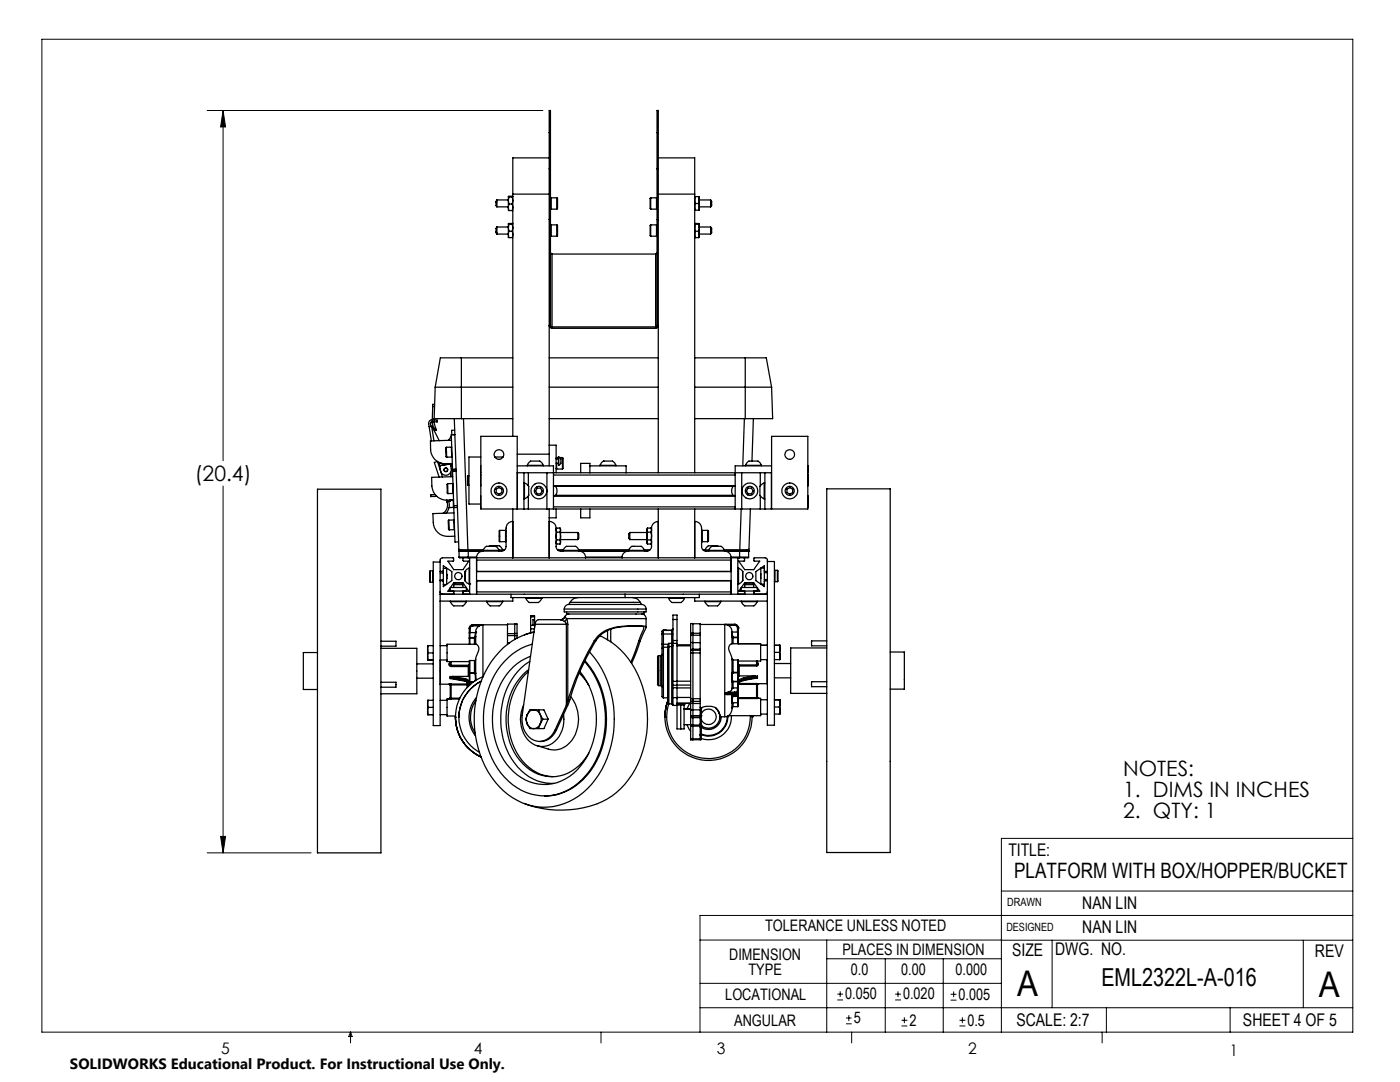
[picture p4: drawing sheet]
<svg xmlns="http://www.w3.org/2000/svg" width="279mm" height="216mm" viewBox="0 0 279 216" stroke-linecap="round" stroke-linejoin="round" font-family="sans-serif">
<g fill="none" stroke="#000" stroke-width=".2">
<path d="M8.4 7.8h261.6v198.2h-261.6zM41.3 22h67M44.5 22l.5 3.3h-1zM44.5 22v69.9M44.5 97v73.2M41.3 170.2h20.8M44 166.9h1l-.5 3.3zM199.8 177.8h70.2M270 167.3h-70.2v38.7M139.7 187.6h60.2M139.7 196.2h60.1M165 187.6v18.4"/>
<path d="M165 191.3h34.8M167.1 199.5h1.1M167.1 198.4h1.1M167.7 197.8v1.1M176.7 191.3v14.7M178.6 199.5h1.2M178.6 198.4h1.2M179.2 197.8v1.1M188.2 191.3v14.7M189.7 199.6h1.2M189.7 198.4h1.2M190.3 197.8v1.2"/>
<path d="M199.8 187.6h70.2M210 187.6v13.5M260.1 187.6v13.5M270 182.7h-130.3v23.3M70 206v2.1M70 206l.3 .8h-.7zM119.9 206v2.1M139.7 201.1h130.3M168.8 204.3h1.2M168.8 203.1h1.2M169.4 202.6v1.1M170 206v2.1"/>
<path d="M179.9 204.7h1.2M179.9 203.6h1.2M180.5 203v1.2M191.5 204.7h1.2M191.5 203.6h1.2M192.1 203v1.2M220 206v2.1M220.8 201.1v4.9M245.5 201.1v4.9"/>
</g>
<path d="M44 166.9h1l-.5 3.3zM44.5 22l.5 3.3h-1z" fill="#000"/>
<g fill="none" stroke="#000" stroke-width=".25">
<path d="M99.2 39.9l-.2 .3v.8l.2 .3M99.2 39.9v1.4M99.2 39.9h2.3M101.5 39.2v.8M101.5 39.2h.7h.1l-.1 .1M101.5 39.2l.1 .1M101.6 39.3l-.1 .7M101.6 39.3h.6M102.2 39.3l.1 .7-.1 .7M102.3 38.7h7.3M109.6 31.5h-7.3v55.6M109.6 33.7h.3"/>
<path d="M109.6 26.5h.3M110 39.5v2.2M110 39.5l-.1 .1M110 39.5h1.1M111.1 39.5l.2 .1v2l-.2 .1M111.1 39.5v2.2M129.8 39.6h.1M129.8 39.6l.1 2.1M129.9 39.5v2.2M129.9 39.5h1.1M129.9 39.5l-.1 .1M131 39.5h.1"/>
<path d="M131 39.5v2.2M131 39.5l.1 .1M131.1 33.7h.3M131.1 26.5h.3M131.4 31.5h7.2v62.8M131.4 38.7h7.2M138.6 39.2h.1M138.7 39.2l-.1 .7 .1 .7M138.7 39.2h.7M139.4 39.2h.2v.7M139.4 39.2l.2 .7M139.6 39.9l-.2 .7"/>
<path d="M139.6 39.9v1.4M139.6 39.9h2.2M141.8 39.9v1.4M141.8 39.9l.2 .3v.8l-.2 .3M99.2 45.3l-.2 .3v.8l.2 .3M99.2 45.3v1.4M99.2 45.3h2.3M99.2 46.7h2.3M99.2 41.3h2.3M101.5 45.4l.1 .7M101.5 45.4v1.4M101.5 46.8l.1 .6"/>
<path d="M101.5 44.7l.7-.1 .1 .1h-.1M101.5 44.7h.1M101.5 44.7v.7M101.5 40v1.4M101.5 41.4l.1 .6M101.5 40l.1 .7M101.6 46.1l-.1 .7M101.6 40.7l-.1 .7M101.6 46.1h.6M101.6 44.7l-.1 .7M101.6 44.7h.6M101.6 47.4h.6"/>
<path d="M101.6 40.7h.6M101.6 42h.6M102.2 44.7l.1 .7-.1 .7M102.2 46.1l.1 .5-.1 .8M102.2 40.7l.1 .7-.1 .6M102.3 41.9l-.1 .1M102.3 47.3l-.1 .1M109.6 43.8h.3M109.9 50.4l.3 .3M109.9 41.6l.1 .1M109.9 47l.1 .1M110 44.9v2.2"/>
<path d="M110 44.9h1.1M110 47.1h1.1M110 41.7h1.1M110 44.9l-.1 .1M110.2 50.7v14.8M110.2 50.7h20.6M111.1 44.9v2.2M111.1 44.9l.2 .1v2l-.2 .1M129.9 44.9v2.2M129.9 44.9l-.1 .1v2l.1 .1M129.9 44.9h1.1M129.9 47.1h1.1"/>
<path d="M129.9 41.7h1.1M130.8 50.7v14.8M131 44.9v2.2M131 44.9l.1 .1M131.1 50.4l-.3 .3M131.1 47l-.1 .1M131.1 41.6l-.1 .1M131.1 43.8h.3M138.6 47.3l.1 .1M138.7 40.6l-.1 .5 .1 .8M138.7 46.1l-.1 .6 .1 .7M138.7 44.7l-.1 .7 .1 .7"/>
<path d="M138.7 40.6h.7M138.7 46.1h.7M138.7 44.7h.7M138.7 47.4h.7M139.4 40.6l.2 .7M139.4 46.1l.2 .7M139.4 44.7l.2 .7M139.6 41.3l-.2 .6M139.6 41.3v.6h-1M139.6 45.4l-.2 .7M139.6 45.4v1.4M139.6 46.8v.6h-.2"/>
<path d="M139.6 44.7v.7M139.6 44.7l-1-.1 .1 .1M139.6 45.3h2.2M139.6 46.7h2.2M139.6 41.3h2.2M139.6 46.8l-.2 .6M139.6 44.7h-.2M141.8 45.3v1.4M141.8 45.3l.2 .3v.8l-.2 .3M86.9 77.3h15.4M86.9 77.3l-.3 6.2M92.1 71.4h-4.2l-1 5.9"/>
<path d="M92.1 71.4v12.1M92.1 71.4h10.2M109.6 77.3h21.8M109.6 71.4h21.8M109.9 64.9h-.3v.3l.6 .3M109.9 64.9l.1 .3h21l.1-.3M109.9 64.9v-42.9h-.3v71M110.2 65.5h20.6M131.1 64.9h.3a.54 .54 0 0 1-.6 .6M131.1 64.9v-42.9h.3v72.3M138.6 77.3h15.4M138.6 71.4h10.1"/>
<path d="M148.7 71.4h4.2l1.1 5.9M148.7 71.4v12.1M154 77.3l.2 6.2h-5.5M63.4 97.6h12.6v72.6h-12.6zM85.7 85.2l.4 2.8M86.1 85.1l-.4 .1M86.1 85.1l1.6 2.8M86.1 85.1l.5 2.9M86.3 84.1l-.4 .2 .1 .8M86.3 83.7a.69 .69 0 0 0-.8 .9l.2 .6M86.4 81.1l-.1 3.3 .3 1.1M86.4 81.1h.3"/>
<path d="M86.6 83.8l.7 .1-.1 .3-.6-.1M86.6 83.5h5.5M86.6 83.5v.8l.3 1.1M86.7 80.7h-.3v.4M86.8 98.7h-.8v.4l1.2-.1M86.9 85.4l.2 .4-.4 .1-.1-.4M86.9 85.4l-.3 .1M87.3 92.1l-.6 .2 .9 2.9M87.3 92.1l1 3.1M87.6 92.3l.1 .2M87.7 92.5v.4M87.7 92.9h.1"/>
<path d="M88.1 92.4l-.4 .1M89.1 89.3v1.9M89.1 89.3l-.1 .9v.9l.1 .1M89.1 99.8l.1 .4M89.3 96.5l-.1 .2 .1 1.7 .1 .1M89.3 96.5l.1 2M89.8 99.8v.1M89.8 99.9l-.6 .3M89.9 92.6h.1M89.9 92.6l.2 1a1.09 1.09 0 0 1-.9 1.2 1.09 1.09 0 0 1-1.3-.9l-.2-1M89.9 92.6l-2.2 .3M89.9 94.3l.1 .8"/>
<path d="M90 94.2v.9M90 99.8l-.2 .1M90.1 87l-.6 .9M90.1 87.8l-4.2 .2a4.2 4.2 0 0 0 1 3.8 3.7 3.7 0 0 0 3.3 .7M90.1 89.2v2M90.1 89.2l-1 .1M90.1 89.2v.1M90.1 91.2h-1M90.2 91.1l-.1 .1M90.3 93h-.3M90.3 94l.3 6.9M90.3 93.7v.3"/>
<path d="M90.3 96.5l.1 2M90.3 95.1l-4.2 .1a4.4 4.4 0 0 0 1 3.8 3.8 3.8 0 0 0 3.4 .7M90.3 96.5l.1 .1M90.3 96.5h-1M90.4 98.5h-1M90.5 99.7v1.5M90.5 98.4l-.1 .1M90.7 83.5l.9 26.5M90.7 93.6v.4M90.7 85.8l-.6 .1 .1 .8M90.8 86.7h-.4M90.8 86.7h-.7l.2 7"/>
<path d="M91 93.6l-.7 .1M91 94h-.7M92.1 83.5h10.2M92.5 83.5l.9 26.2M93.4 95v1.8M93.4 96.8h.2M93.4 95h.2M95.9 96.9h.1M95.9 94.3h.1M95.9 93h.1M96 99h-.1M96 94.7l-.1 .1"/>
<path d="M96 91.2h-2.4v9.4h2.3M98.7 91.2h1.7M99 97.6l.6-.3 .6 .3v.7l-.6 .3-.6-.3zM103.2 90.6h6.4M103.2 94.3h.1M103.2 93h7.3v8.6M103.3 94.3h1.3M103.3 94.3v7.3M104.6 94.3h.8M104.6 99.6h.1M104.6 96.4h.1M104.6 94.3v7.3"/>
<path d="M104.7 96.4l.2 .1a1.13 1.13 0 0 1 .6 1.5 1.24 1.24 0 0 1-.8 1.6M104.7 96.4v3.2M105.2 92.9l.2-.4a1.04 1.04 0 0 1 1.3-.5 1.22 1.22 0 0 1 1.4 .4l.3 .5M105.2 92.9h3.2M105.2 92.9v.1M105.4 94.3h3.7M105.4 94.3v2.7M105.4 98.9v2.7M107.2 97.4h.7l.3 .6-.3 .5h-.7l-.3-.5zM108.4 92.9v.1M109.1 94.3h38.9M109.1 94.3v7.3"/>
<path d="M109.6 88.8h1.4v5.5M109.6 83.5h21.8M110.5 98.9h36.2M110.5 97h36.2M110.5 99h36.2M110.5 94.8h36.2M110.5 96.9h36.2M110.9 97h35.4a1.57 1.57 0 0 0 0 1.8h-35.4a1.57 1.57 0 0 0 0-1.8zM111 92.4h.4M111 91.6h.4M111 93.5l.1 .1M111.1 91.3v.3"/>
<path d="M111.1 92.4v1.2M111.1 93.6h1.2M111.1 91.3h.3M111.1 91.3l-.1 .1M111.5 91.2h.1a1.01 1.01 0 0 1-.1 1.6M111.5 91.2v1.6M111.7 91.3h.6M112.3 91.3v2.3M112.3 91.3l.1 .1-.1 2.2M117.7 93v-.5h-1.8v1.8M117.7 93h7.3v1.3M117.7 93v1.3"/>
<path d="M119.7 92.9l.2-.3a1.11 1.11 0 0 1 1.4-.6 1.24 1.24 0 0 1 1.6 .9M119.7 92.9h3.2M119.7 92.9v.1M122.9 92.9v.1M138.6 83.5h10.1M148 94.3h3.7M148 94.3v7.3M148.6 83.5l-.4 9.5M148.8 92.9l.2-.4a.96 .96 0 0 1 1.2-.5 1.31 1.31 0 0 1 1.5 .4l.2 .5M148.8 92.9h3.1M148.8 92.9v.1M149.3 97.4h.7l.3 .6-.3 .5h-.7l-.3-.5z"/>
<path d="M150.4 83.5l-.3 8.5M151.7 94.3h.9M151.7 94.3v2.7M151.7 98.9v2.7M151.9 92.9v.1M152.5 96.4l-.2 .1a1.21 1.21 0 0 0-.6 1.5 1.24 1.24 0 0 0 .8 1.6M152.5 96.4v3.2M152.5 99.6h.1M152.5 96.4h.1M152.6 94.3h1.4M152.6 94.3v7.3M154 94.3h.1"/>
<path d="M154 93h-7.3v8.6M154 87.1h7.2v14.5h-7.2zM157.1 97.6l.5-.3 .6 .3v.7l-.6 .3-.5-.3zM161.2 94.7v2.2M161.2 99v2.2M161.2 93v1.3M165 97.5h12.7v72.6h-12.7zM85.9 113.9v2.3M85.9 113.9l-.1 .1v2.1l.1 .1M85.9 113.9h.5M85.9 116.2h.5M86.4 113.9v2.3"/>
<path d="M86.4 113.9l.1 .1M86.5 116.1l-.1 .1M87.8 115.9l.7 .1M87.8 118.1l.1 .3 .4 .2M87.8 114.3h.7M87.8 115.7h.7M87.8 118.6h65.3M88.5 113.9v2.1M88.5 113.4h.6v3.2M88.5 113.9l-.7 .1M88.5 116.6h.5M88.5 113.9v-1l1.7 1.2v1.8l-1.7 1.2v-1.1"/>
<path d="M89.1 114.6h.1M89.2 114.6l-.1 .9M89.2 100.2a1.93 1.93 0 0 1-.8 2.2M89.6 100v1.2l-.6 1.2M89.6 103.8l-.1 .1v1.6l.1 .2M89.6 103.8v1.9M89.9 117.2h3.2v.7h-3.2v-.6M89.9 119.9v.2M90.5 101.2l-.9 .1M90.6 116.7h1.8M90.6 116.7l.2-.4h1.4l.2 .4M90.6 101.2h-.1"/>
<path d="M90.6 100.9v.4M90.6 116.7v.5M90.6 117.9v.7M90.6 101.3l.2 6.9 .7-.1M90.6 100.9h.7M90.6 102.3l-4.2 .2a4.3 4.3 0 0 0 1 3.8 2.81 2.81 0 0 0 2.1 .7h1.3M90.6 103.8l.1 1.9M90.6 103.8h.1M90.6 103.8h-1M90.7 105.7h-1.1M90.7 105.6v.1M91.3 101.2l-.7 .1"/>
<path d="M91.6 111.2l.1 .1h1.8M91.6 111.2h1.9M91.6 110h1.9M91.6 110h.1M91.6 110v1.2M91.8 109.9l-.2 .1M91.8 109.9h1.7M91.9 109.7h1.5M91.9 109.7l-.3 .3M91.9 109.7l-.1 .2M92.4 118.1l1.2-.1-1.2-1.7h-1.8l-1.2 1.7h1.1v.6M92.4 116.7v.5"/>
<path d="M92.4 117.9v.7M92.5 111.3l-.1 .1v.5l1.2 .1-1.2 1.7h-1.8l-1.2-1.7 1.1-.1v-.6h-2.2l-.5 .4v33.1h-1.3v-32.7h1.3M92.8 115.9l.3 .4 .5 .2M92.8 114.1v1.8M92.8 114.1h.1M92.8 115.9h.1M93.1 119.9v.2M93.4 109.7v.2M93.4 109.7h3.1M93.5 111.2v.1M93.5 109.9v.1M93.5 111.3h54.1"/>
<path d="M93.5 110v1.2M93.5 109.9h2.9M93.5 110h2.5M93.5 111.2h1.6M93.6 113.3l-.8 .8M93.6 113.3v3.2M93.6 113.3h.1M93.6 116.5h.1M93.7 116.5h.1M93.7 111.3v7.3M95.1 115.9h50.8M95.1 114h50.8"/>
<path d="M95.1 114.1h50.8M95.1 118.1h50.8M95.1 111.8h50.8M95.9 101.1l.1 .1M96.4 109.8l.2-.3a1.04 1.04 0 0 1 1.3-.5 1.22 1.22 0 0 1 1.4 .4l.3 .4M96.4 109.8h3.2M96.4 110a1.33 1.33 0 0 0-1.3 1.3v7.3M96.4 109.8v.2M97.2 119.9v.2M97.7 109l.6-.1a1.82 1.82 0 0 1 1.7 .3l.3 .5M99.6 109.7h.7M99.6 109.8v.2"/>
<path d="M99.6 109.9h.9M99.7 105.8l-.1 .1v2.1l.1 .1M99.7 105.8v2.3M99.7 108.1h1.2M99.7 105.8h1.2M100.3 109.7v.2M100.3 119.9v.2M100.3 109.7h.4M100.9 105.8v2.3M100.9 105.8l.1 .1M101 108l-.1 .1M102 118.6v.6h37.6v-.6"/>
<path d="M102.3 104.1a1.33 1.33 0 0 0-1.3 1.3v3.6a.97 .97 0 0 1-.9 1h-3.7M102.3 104.1h.1M102.3 101.6v9.7M102.3 119.2v.7h-14.5M103.2 101.6v-14.5h-7.2v14.5h7.3M103.3 101.6h1.3M104.6 101.6h.8M105 119.4l.2 .4a.75 .75 0 0 0 1 .4 1.63 1.63 0 0 0 1.5-.1l.4-.7M105 119.4h3.1M105 119.2v.2M105.4 101.6h3.7M108.1 119.2v.2"/>
<path d="M109.1 101.6h1.4M109.6 104.1a1.32 1.32 0 0 1 1.4 1.3v3.6a.9 .9 0 0 0 .9 1h3.7M109.6 101.6v9.7M110.5 101.6h36.2M110.5 101.1h36.2M111 101.6v1.7h-1.4M111 108.3l.1 .2M111.1 106.2l-.1 .8 .1 .7M111.1 107.7l-.1 .4 .1 .4M111.1 105.4l-.1 .4 .1 .4M111.1 105.4l-.1 .2M111.1 107.7h.7"/>
<path d="M111.1 106.2h.7M111.1 105.4h.7M111.1 108.5h.7M111.3 109.7h1.1M111.5 109.9h.9M111.8 106.2l.1 .8M111.8 107.7l.1 .4M111.8 105.4l.1 .4M111.9 105.8v1.2M111.9 107l-.1 .7M111.9 107v1.1M111.9 108.1l-.1 .4"/>
<path d="M111.9 107.7h3.4M111.9 106.3h3.4M111.9 105.8l-.1 .4M112.4 109.8l.2-.3a1.02 1.02 0 0 1 1.2-.5h.3a1.12 1.12 0 0 1 1.5 .8M112.4 109.8h3.2M112.4 109.8v.2M115.3 106.3l.2 .2v.9l-.2 .3M115.3 106.3v1.4M115.4 119.2a1.78 1.78 0 0 0-1.6 1M115.5 109.7h10M115.6 110a1.33 1.33 0 0 1 1.3 1.3M115.6 109.8v.2"/>
<path d="M115.6 109.9h9.8M115.9 101.6v1.7h1.8v-1.7M115.9 110h9.2M116.9 111.2h7.2M124.7 118.6v.6M125.4 109.8l.2-.3a1.02 1.02 0 0 1 1.3-.5 1.33 1.33 0 0 1 1.4 .3l.3 .5M125.4 109.8h3.2M125.4 110a1.27 1.27 0 0 0-1.3 1.3M125.4 109.8v.2M125.7 106.3v1.4M125.7 106.3l-.2 .2v.9l.2 .3M125.7 107.7h3.4"/>
<path d="M125.7 106.3h3.4M126.2 119.2a1.78 1.78 0 0 1 1.6 1M128.6 109.7h1.1M128.6 109.8v.2M128.6 109.9h.9M129.1 105.8l.1 .4M129.1 105.8v1.2M129.1 107l.1 .7M129.1 107v1.1M129.1 108.1l.1 .4M129.2 106.2l-.1 .8M129.2 105.4l-.1 .4"/>
<path d="M129.2 107.7l-.1 .4M129.2 107.7h.7M129.2 106.2h.7M129.2 105.4h.7M129.2 108.5h.7M129.9 106.2l.1 .6-.1 .9M129.9 105.4l.1 .4-.1 .4M129.9 107.7l.1 .4-.1 .4M129.9 105.4l.1 .2M130 108.3l-.1 .2M131.4 104.1a1.27 1.27 0 0 0-1.4 1.3v3.6a.97 .97 0 0 1-.9 1h-3.7M131.4 101.6v9.7"/>
<path d="M133.4 119.4l.2 .2a1.14 1.14 0 0 0 1.4 .6 1.24 1.24 0 0 0 1.6-.8M133.4 119.4h3.2M133.4 119.2v.2M136.6 119.2v.2M138.6 104.1a1.32 1.32 0 0 1 1.4 1.3v3.6a.9 .9 0 0 0 .9 1h3.7M138.6 101.6v9.7M138.6 119.2v.7h14.5M140 108l.1 .1M140.1 105.8v2.3M140.1 108.1h1.2M140.1 105.8h1.2M140.1 105.8l-.1 .1"/>
<path d="M140.3 109.7h.4M140.5 109.9h.9M140.7 109.7h.8M140.7 109.7v.2M140.7 119.9v.2M141.3 105.8v2.3M141.3 105.8l.1 .1v2.1l-.1 .1M141.4 109.8l.2-.3a1.02 1.02 0 0 1 1.2-.5h.4a1.11 1.11 0 0 1 1.4 .8M141.4 109.8h3.2M141.4 109.8v.2M143.3 109l-1.2-.1a1.17 1.17 0 0 0-1.4 .8M143.9 119.9v.2"/>
<path d="M144.5 109.7h3.1M144.6 109.8v.2M144.6 109.9h3M144.6 110a1.33 1.33 0 0 1 1.3 1.3v7.3M145 110h2.6M145.9 111.2h1.7M146.7 101.6h1.3M147.2 116.5h.1M147.2 113.3h.2M147.2 116.5h.2M147.2 111.3v7.3M147.4 113.3l.8 .8"/>
<path d="M147.4 113.3v3.2M147.6 110h1.8M147.6 111.2h1.8M147.6 111.2v.1M147.6 109.9v.1M147.6 109.9h1.7M147.6 110v1.2M147.6 109.7h1.5M147.6 109.7v.2M147.9 101.6l-.3 8.1M148 119.9v.2M148 101.6h3.7"/>
<path d="M148.2 114.1v.8a1.19 1.19 0 0 1-.8 1.6M148.2 114.1v1.8M148.5 111.3l.1 .6-1.2 .1 1.2 1.7h1.8l1.2-1.7-1.1-.1 .1-.6h2.1l.3 .1 .1 .3v33h1.5v-32.7h-1.5M148.6 118.6v-.6h-1.2l1.2-1.7h1.8l1.2 1.7h-1.1v.6M148.6 116.7l.2-.4h1.4l.2 .4M148.6 116.7h1.8M148.6 116.7v.5M148.6 117.9v.7M149.1 109.7l.3 .3M149.1 109.7l.2 .2M149.3 109.9l.1 .1M149.4 111.2l-.1 .1h-1.7"/>
<path d="M149.4 110h.1M149.4 110v1.2M149.8 101.6l-.4 8.4M150.4 116.7v.5M150.4 117.9v.7M151.1 117.2h-3.1l-.1 .7h3.2v-.6M151.1 119.9v.2M151.7 101.6h.9M151.8 114.5v.9M151.8 113.3v3.3h.7M151.9 113.3h.6M152.5 113.9v2.1"/>
<path d="M152.5 113.9l.6 .1M152.5 115.6h.6M152.5 114.3h.6M152.5 113.9v-1l-1.7 1.2v1.8l1.7 1.2v-1.1M152.6 101.6h1.4M153.1 115.9l-.6 .1M153.1 118.1l-.1 .3-.3 .2M154.6 116l.1 .1M154.7 113.8v2.3M154.7 116.1h.5M154.7 113.8h.5M154.7 113.8l-.1 .1"/>
<path d="M155.2 113.8l.1 .1v2.1l-.1 .1M155.2 113.8v2.3M63.4 130.2h-2.9v7.4h2.9M76 128h3v.9h-3M76 136.1h3v1h-3M76 129.4h7.2v9h-7.2M83.2 135.3h3.3M83.2 132.5h3.3M85.3 129.6v1.4M85.3 131l.1 .7h-.1M85.3 131v.7M85.3 131.7h1.2"/>
<path d="M85.3 129.6l.1 .7M85.4 139.7l-.1 .7M85.4 128.8l-.1 .8M85.4 130.3l-.1 .7M85.4 130.3h1.1M86.5 139.7h-1.2v.7M86.5 128.8h-1.2v.8M87.8 128.8h1.4M87.8 139.7h1.4M89.2 131.7h-1.3v4.8h1.7M89.6 136.5l.3 .2M89.6 132.7l.2 .2 .2 .1"/>
<path d="M89.6 139.5h.4M89.6 139.5h-.4v3.4h1.7M89.6 136.5h.1M89.6 139.5h.1M89.9 139.2l-.3 .3M89.9 132.6l.1 .2M89.9 132.3l-.3 .1v.3M89.9 132.6l-.3 .1M89.9 139.2l.1 .1M89.9 132v.6M89.9 136.7v2.5M89.9 120.1l.2 .3a.98 .98 0 0 0 1.2 .5h.3a1.17 1.17 0 0 0 1.5-.8"/>
<path d="M89.9 135.1v-.1v.4v-.1M89.9 135.3l2.9 .6M89.9 120.1h3.2M89.9 135.1l2.9 .5M89.9 135.3l2.9 .5M90 136.5h-.4M90 132.8v.2M90 136.7h-.1M90 136.5v.2M90 139.3v.2M90 136.5h3.2M90 132.8h3.7"/>
<path d="M90 133h3.5M90 132v.8M90 136.7v2.6M90 139.5h1.7M90 136.7h3.2M90 139.3h1.8M90.4 135l-.5 .1M90.4 135h3.3M90.4 135l2.5 .4M92.8 135.8l.3 .1 .1 .3-.4-.3M92.8 135.6l.3 .2 .1 .2M92.8 135.8v.1"/>
<path d="M92.8 135.6v.2M92.9 135.4l.4 .2 .1 .3M92.9 135.4l-.1 .2M93.2 136v1.2M93.4 135.9l-.2 .1M93.4 135.9v1.1M93.5 133v2M93.5 132.8v.2M93.7 132h-4.5v-3.4h5.8a1.1 1.1 0 0 1 .3 1.7l-.4 1.1v3M93.7 134.4v1.5M93.7 135.9l.1 .1M93.7 134.2h.1"/>
<path d="M93.7 134.2v.2M93.7 136.1h.1M93.7 135.9v.2M93.7 136.1v.7M93.7 127.4v1.2M93.7 127.2h.1M93.7 127.2v.2M93.7 126.3v.9M93.7 125.4h.1M93.7 125.4v.9M93.7 133h-.2M93.8 126.2l-.1 .1"/>
<path d="M93.8 134.3v1.7M93.8 134.3l-.1 .1M93.8 131.8h-.1v2.4M93.8 134.2v.1M93.8 131.8v2.4M93.8 136v.1M93.8 127.3l-.1 .1M93.8 127.2v.1M93.8 136.1v.6M93.8 127.3v1.3M93.8 126.2v1M93.8 136h.7"/>
<path d="M93.8 126.2h1.1M93.8 134.3h.9M93.8 131.8h.9M93.8 134.2h.9M93.8 127.3h.9M93.8 127.2h.9M93.8 136.1h.6M93.8 125.4v.8M94.4 124.7a.72 .72 0 0 0-.7 .7M94.4 124.9l-.5 .2-.1 .3M94.4 124.7v.2M94.4 124.7h.1"/>
<path d="M94.4 124.7h6.9M94.4 124.9h1.3M94.7 134.3l.1 .1M94.7 134.2l.2 .1-.1 .1M94.7 134.2v.1M94.7 131.8v2.4M94.7 127.2v.1M94.7 127.3v1.3M94.8 134.4v.1M94.8 127.1h.1v.1l-.2 .1M94.8 127h.1M94.8 127.1l-.1 .1"/>
<path d="M94.8 127v.1M94.8 134.5v1.4M94.9 126.2l-.1 .8M94.9 126.2h.1M94.9 134.4l.1 1.3M94.9 127v1.6M94.9 126.4l.1-.3-.1 .9M94.9 134.4l-.1 .1M94.9 131.7l-.2 .1M95 139.8a5.7 5.7 0 0 0-.2 6.4M95.1 139.2a5.9 5.9 0 0 0-.2 7.6M95.7 124.9l.7-.2v10.3a8.7 8.7 0 0 0-5.5 7.9 8.7 8.7 0 0 0 5.1 8.2"/>
<path d="M95.7 124.9l-.6 .6-.2 .7M97.2 120.1l.1 .3a.98 .98 0 0 0 1.3 .5h.3a1.17 1.17 0 0 0 1.4-.8M97.2 120.1h3.1M101.3 128.3v.3M101.3 126.4v.4M101.3 126.4h1.4M101.3 126.8h1.9M101.3 126.8v1.5M101.3 128.3h.3M102.7 126.4v1.2M102.7 126.4v-1.9h.5v1.9M102.7 124.5h-1.4v1.9"/>
<path d="M102.7 126.4h.5M103.2 126.4v.4M103.2 126.8v.6M105.4 134a13.2 13.2 0 0 0 .1 19.1 7.4 7.4 0 0 0 4.8 1.9M105.5 133.6a12.7 12.7 0 0 0-4 13.6 9.9 9.9 0 0 0 7.5 7.7 8.5 8.5 0 0 0 8.5-4.6M105.7 132a13.4 13.4 0 0 0-5.8 12.1 12.7 12.7 0 0 0 7.3 11.7 8.9 8.9 0 0 0 3.4 .5M105.9 131a12.1 12.1 0 0 0-7.4 9.7 14.7 14.7 0 0 0 4.7 13.9 9 9 0 0 0 13.3-2.6 15.4 15.4 0 0 0-.8-18M105.9 124.8v.7M105.9 123.1v-.3h.8v.3M105.9 123.1v1.7M105.9 125.5v.8M105.9 124.8h.8"/>
<path d="M105.9 123.1h.8M105.9 125.5h.7M106.2 128.5a13.8 13.8 0 0 0-9.2 10.7 17.7 17.7 0 0 0 4.5 16.7 10.3 10.3 0 0 0 15.5-1.2 18 18 0 0 0-.3-22.7M106.5 126.2a14.4 14.4 0 0 0-10.2 9 20.8 20.8 0 0 0 3.3 21.8 12 12 0 0 0 19.2-1.4 20.8 20.8 0 0 0-1.1-25.5M106.6 126.1l-1.9 .6M106.7 124.8v.3M106.7 123.6h-.3v1.2M106.7 123.1v1.7M106.8 124.6l-2.6 18.2a4.3 4.3 0 0 0 3.4 5.2 3.5 3.5 0 0 0 3.1-2.3M106.8 124.6h6.2M111.9 123.6l.7 .4M111.9 123.6h-4.4a.99 .99 0 0 0-.7 1"/>
<path d="M112.6 121.5v.6h16.3v-.6M112.6 121.5h16.3M112.6 124l.4 .6M112.7 123.1a.82 .82 0 0 1-.9 .5M112.7 123.1h.1M112.7 123.1l.4 .3M112.7 123.1a.82 .82 0 0 1-.8 .5M113 124.6h.3M113 124.6v16.1M113.1 123.4l.2 1.2M113.1 122.1v.4h15.4v-.4M113.1 123.4l-.5 .6"/>
<path d="M113.1 123.4h15.8M113.3 140l-.3 .7M113.3 124.6v15.4M113.5 122.5l-.4 .1-.4 .5M113.5 120.6a.97 .97 0 0 0-.9 .9M113.5 120.6h14.5M113.8 120.2h14M113.8 120.2l-.3 .4M113.9 139a7.1 7.1 0 0 1-.8 9.8 4 4 0 0 1-3.7 .7l-2.2-.7M115.6 134.3l1.2 1.4 .7 1.1M116.7 131.8a17.9 17.9 0 0 1-.2 23.7 10.5 10.5 0 0 1-7.8 3.3M118.6 127.8a51.8 51.8 0 0 0-5.3 12.2"/>
<path d="M118.6 127.8a7.1 7.1 0 0 1 6.2-2.8l3.4-.1a.46 .46 0 0 1 .7 .1 .46 .46 0 0 1-.2 .7l-.9 2.1M118.6 127.8h.3M118.9 127.8a7 7 0 0 1 6.1-2.8l1.7-.1a2.15 2.15 0 0 1 1.8 .3l-1 2.6M118.9 127.8a51.1 51.1 0 0 0-5.6 12.9l-2.3 5M119.7 126.9a16.6 16.6 0 0 1 9.2 12.7 20 20 0 0 1-5.9 18.6 16.6 16.6 0 0 1-10.7 3.4 19.9 19.9 0 0 1-7.6-1.3M121.2 125.8v1.9M121.9 125.6v2.5M127.5 127.8l-1.6 4.3M127.5 127.8h.3M127.8 127.8l-1.8 4.6M127.8 120.2l.2 .4M128 122.5a.9 .9 0 0 1 .9 .9"/>
<path d="M128 120.6a.9 .9 0 0 1 .9 .9M128.9 123.4v1.8M131.5 130.8l-.3 .2v5.7l.3 .1M131.5 130.8v6M131.5 130.8h.4M131.5 136.8h.4M131.9 136.8l.2 .3M131.9 130.8v6M132.1 129.4v9.6l.3 .2M132.1 130.6l-.2 .2M132.1 128.6h.3M132.1 128.6v.8"/>
<path d="M132.1 126.5h.3M132.1 126v.5M132.1 126h.1M132.1 126.5v2.1M132.4 129.2l-.3 .2M132.4 128.6v.6M132.4 125.8v.7M132.4 125.8l-.3 .2M132.4 125.8h.1M132.4 129.2v10M132.4 128.6h1M132.4 139.2h.8"/>
<path d="M132.4 129.2h.9M132.4 125.8h1.7M132.4 126.5h1.7M132.4 126.5v2.1M132.8 125.8h.1M133.3 129.2l-.1 11 .3 .2M133.3 129.2h.1M133.4 128.6l-.1 .6M133.5 129l-.2 .2M133.5 128.4v.6M133.5 129v11.4M133.5 128.4h.6"/>
<path d="M133.5 129h.6M133.5 128.4l-.1 .2M134.1 128.4v.6M134.1 128.4h.2M134.1 126.5h.2M134.1 125.8v.7M134.1 129v11.4M134.1 126.5v1.9M134.3 137.2v2M134.3 128.4v7.6M134.3 136v.7M134.3 128.8l-.2 .2"/>
<path d="M134.3 139.2v1.6h.8M134.3 127.8v.6M134.3 123.6v-.9h.8v.9M134.3 125.5l-.2 .3zM134.3 139.2h.8M134.3 127.8h.8M134.3 123.6h.8M134.3 137.2l3.5 .1M134.3 136h.8M134.3 136.7h.8M134.3 123.6v4.2M134.3 136.7v.5"/>
<path d="M134.3 128.4h.8M135.1 136.7v2.5M135.1 128.4v7.6M135.1 136v.7M135.1 139.2v1.5M135.1 127.8v.6M135.1 128.9h2.7M135.1 128.7h2.7M135.1 139.2h2.7M135.1 123.6v4.2M135.1 136.7h2.7M135.1 135.9h2.7"/>
<path d="M137.8 128.2v1.4M137.8 130.3v9.1M137.8 129.8v.5M137.8 126.3v.4M137.8 139.9v1.8M137.8 139.4v.5M137.8 126.3v-1.9h.5v1.9M137.8 126.3h.5M137.8 130.3h1.9M137.8 129.6h.5M137.8 128.2h.5M137.8 126.7h.5"/>
<path d="M137.8 126.7v1.5M137.8 129.6v.2M137.8 139.4h1.9M137.8 139.9h.5M138.3 128.2v1.4M138.3 129.6v10.3M138.3 126.3v.4M138.3 139.9v1.8M138.3 124.5h1.4v1.9M138.3 126.4h1.4M138.3 129.5h1.4M138.3 128.2h1.4"/>
<path d="M138.3 126.7v1.5M138.3 126.8h1.4M138.3 139.9h1.4M139.7 128.2v1.3M139.7 130.3v9.1M139.7 129.8v.5M139.7 126.4v.4M139.7 139.4v.5M139.7 124.6h6.9M139.7 126.8v1.4M139.7 129.5v.3M139.7 139.9v.5"/>
<path d="M139.7 129.8h-1.9M140.7 120.1l.2 .3a.98 .98 0 0 0 1.2 .5h.3a1.17 1.17 0 0 0 1.5-.8M140.7 120.1h3.2M144.6 138.5l.5 .1M144.6 138.5v4.5M144.6 138.3h2M144.6 138.5h2M145.3 124.8l-.7-.2v13.7M145.3 124.8a1.38 1.38 0 0 1 .8 1.3M145.3 138.1l-.7 .2M145.3 124.8h1.3M145.3 138.1h1.3"/>
<path d="M146.1 126.1h.1M146.1 126.3l-.1-.3 .1 .9M146.1 126.9v1.5M146.1 134.3v1.7M146.1 136v.9a.91 .91 0 0 1-.8 1.2M146.1 134.3l.1 .1M146.1 131.6l.2 .1M146.1 138.6v.6M146.1 139.2v1.1a2.66 2.66 0 0 1-.7 2.5M146.1 136h.2M146.1 139.2h.1M146.1 126.9h.1"/>
<path d="M146.1 126.1l.1 .8M146.1 126.1h1.1M146.2 134.4v1.5M146.2 135.9l-.1 .1M146.2 135.9l.1 .1M146.2 134.3v.1M146.2 139.1v.1M146.2 127l-.1 .1 .2 .1M146.2 127l.1 .1M146.2 126.9v.1M146.2 139.2v1M146.2 135.9h.1"/>
<path d="M146.3 137.3l-.2 .1M146.3 134.3h-.1M146.3 134.2h-.2l.1 .1M146.3 131.7v2.5M146.3 134.2v.1M146.3 136h.1M146.3 136v1.3M146.3 138.8l-.2 .2 .1 .1M146.3 138.8v.2M146.3 139l-.1 .1M146.3 127.1v.1M146.3 138.6v.2"/>
<path d="M146.3 127.2v1.2M146.3 136h.9M146.3 131.7h.9M146.3 127.2h.9M146.3 137.3h.9M146.3 134.3h.9M146.3 134.2h.9M146.3 138.8h.9M146.3 139h.9M146.3 127.1h.9M146.6 124.6a.72 .72 0 0 1 .8 .7M146.6 138.3v.2"/>
<path d="M146.6 138.1v.2M146.6 124.8h.3l.3 .5M146.6 124.6v.2M146.6 124.6l.4 .1 .4 .6M146.6 124.6h.1M146.6 138.5v.1h-1.5M147.2 137.8l-.6 .3M147.2 137.8l.2 .2M147.2 137.3h.1M147.2 125.3h.2M147.2 125.3v.8M147.2 137.3v.5"/>
<path d="M147.2 126.1l.2 .1M147.2 134.3v1.7M147.2 134.3l.2 .1M147.2 131.7h.2v2.5M147.2 137.3l.2 .1M147.2 134.2v.1M147.2 134.2h.2M147.2 131.7v2.5M147.2 136h.1M147.2 136v1.3M147.2 139h.2M147.2 138.8v.2"/>
<path d="M147.2 127.2l.2 .2M147.2 127.1v.1M147.2 138.4v.4M147.2 139v1.2M147.2 127.2v1.2M147.2 126.1v1M147.4 138.1l-.4 .4-.4 .1M147.4 131.9h4.4v-3.5l-6 .1a1.31 1.31 0 0 0 0 1.9 8.9 8.9 0 0 1 .3 3.9M147.4 138l-.2 .2-.6 .1M147.4 138v.1M147.4 138.1l-.2 .3-.6 .1M147.4 134.4v1.4"/>
<path d="M147.4 135.8l-.2 .2M147.4 134.2v.2M147.4 136h-.2M147.4 135.8v.2M147.4 136v1.4M147.4 138.7l-.2 .1M147.4 138.1v.6M147.4 139v1.1M147.4 138.7v.3M147.4 127.4v1M147.4 127.1h-.2M147.4 127.1v.3"/>
<path d="M147.4 126.2v.9M147.4 125.3h.1M147.4 132.9h.1M147.4 139.2h3.6M147.4 139.4h3.6M147.4 125.3v.9M147.4 137.4v.6M147.4 132.6l.1 .1M147.5 132.9v2M147.5 132.7v.2M147.5 136.4v.2M147.5 136.2v.2"/>
<path d="M147.5 136.4h3.5M147.5 134.9h-.1M147.5 134.9h3.1M147.5 132.7h3.5M147.5 136.4h-.1M147.5 132.9h3.5M147.5 136.6h3.5M147.5 136.6h-.1M148 120.1l.1 .3a.98 .98 0 0 0 1.3 .5h.3a1.17 1.17 0 0 0 1.4-.8M148 120.1h3.1M148.5 135.3l.1 .2M148.5 135.3l-.8 .2-.3 .3"/>
<path d="M148.6 135.7a1.16 1.16 0 0 0-1.2 .8 1.29 1.29 0 0 1 1.1-.8M148.6 135.5a1.27 1.27 0 0 0-1.2 .8M148.6 135.7h-.1M148.6 135.5v.2M150.6 134.9l.5 .1M150.6 134.9l-2.1 .4M151 136.4h.3M151 132.7v.2M151 136.6h.2M151 136.4v.2M151 139.2v.2M151 131.9v.8"/>
<path d="M151 136.6v2.6M151.1 135l.1-.1v.5l-.1-.2M151.1 135.2l-2.6 .5M151.1 135l-2.5 .5M151.1 135.2l-2.5 .5M151.2 139.2l.1 .1M151.2 132.5l-.2 .2M151.2 132.5l.1 .1M151.2 132.3l.1 .1M151.2 139.2h-.2M151.2 132.2l.1 .2M151.2 131.9v.6"/>
<path d="M151.2 136.6v2.6M151.3 136.4l-.1 .2M151.3 132.6v.2l-.3 .1M151.3 132.4v.2M151.3 139.3h.5v3.5h-6.4M151.3 139.3l-.3 .1M151.3 136.4h.1M151.3 139.3h.1M151.8 131.6h1.3v4.8h-1.8M151.8 128.8h1.3M151.8 139.6h1.3M154.6 128.8h1.1"/>
<path d="M154.6 139.6h1.1M154.6 132.4h3.2M154.6 135.3h3.2M154.6 130.2h.9M155.5 130.2l.2 .7M155.7 129.5l-.2 .7M155.7 129.5v1.4M155.7 130.9l-.2 .7M155.7 128.8h-.2l.2 .7M155.7 128.8v.7M155.7 130.9v.7h-1.1M155.7 139.6h-.2l.2 .8"/>
<path d="M155.7 139.6v.8M165 127.9h-3v1h3M165 136h-3v1h3M165 129.3h-7.2v9.1h7.2M177.7 130.1h2.8v7.4h-2.8M85.3 140.4l.1 .7M85.3 140.4v1.5M85.3 141.9l.1 .7h-.1M85.3 141.9v.7M85.3 142.6h1.2M85.4 141.1l-.1 .8M85.4 141.1h1.1"/>
<path d="M87.8 142.6h1.4M90.9 143.1h.1M90.9 143.1a8.8 8.8 0 0 0 5.1 8M90.9 143.1a8.9 8.9 0 0 0 5.1 8M91.6 143.1a8 8 0 0 1 4.4-7.1 8 8 0 0 0-.3 14.1M104.5 140.7a6.2 6.2 0 0 0 1.7 7.6 3.9 3.9 0 0 0 5.7-2 6.4 6.4 0 0 0 .6-3.7M105.2 144.5a1.42 1.42 0 0 0 1.3 .9M105.2 142.6a2.17 2.17 0 0 0 0 1.9M105.2 144.5l.6 .9h.7M105.2 142.6l-.3 .9 .3 1M106.5 141.6a1.39 1.39 0 0 0-1.3 1M106.5 141.6a1.39 1.39 0 0 1 1.3 1"/>
<path d="M106.5 141.6h1M106.5 145.4h1M106.5 141.6h-.7l-.6 1M107.5 141.6l.3 1M107.5 141.6h1l.9 1.9M107.8 142.6a2.17 2.17 0 0 1 0 1.9M107.8 144.5a1.43 1.43 0 0 1-1.3 .9M107.8 142.6l.5 .9M107.8 144.5l-.3 .9M108.3 143.5l-.5 1M108.3 143.5h1.1M109.4 143.5l-.9 1.9h-1"/>
<path d="M110.7 145.7h.3M111 145.7a3.5 3.5 0 0 1-3.3 2.3M113 140.7l-2.3 5M132.7 143h.1M132.7 143l.1-1.4 .4-1.7a8.7 8.7 0 0 0 6.7 11.7 8.7 8.7 0 0 0 10.2-8.8v.2M133.5 140.4a8.4 8.4 0 0 0 6.7 10.9 8.4 8.4 0 0 0 9.6-8.5M133.5 140.4h.6M134.1 140.4l.2 .3M135.1 140.3l4.6 .1M135.1 140.6h1.4M135.9 140.6h.1M135.9 140.6v4.9"/>
<path d="M136.5 140.6h.1M136.5 140.6v4.9h-1.4v-4.8M136.5 144.6h1.3M136.5 141.5h1.3M137.1 144.6l.7 1.3M137.7 140.3l-.6 1.2M137.8 142.8v.1M137.8 142.9v.3M137.8 144.7v.2M137.8 142.9h.5M137.8 144.7h1.9M137.8 141.7v1.1"/>
<path d="M137.8 143.2v1.5M137.8 144.9v2.5M137.8 141.7h.5M137.8 142.8h1.9M137.8 143.2h1.9M137.8 144.9h.5M137.8 147.4h1.9M138.3 141.7v1.2M138.3 142.9v2M138.3 144.9v2.7h-.5v-.2M138.3 142.8h1.4M138.3 141.6h1.4"/>
<path d="M138.3 144.9h1.4M138.3 147.6h1.4M139.7 141.1l.3 .1M139.7 140.4v1.2M139.7 142.6h.2M139.7 142.8h.1M139.7 142.8h.2M139.7 142.8v.1M139.7 142.9v.3M139.7 142.9l.1 .2M139.7 143.2h.1M139.7 144.7v.2"/>
<path d="M139.7 147.4v.2M139.7 147.4h.2M139.7 141.6v1.2M139.7 143.2v1.5M139.7 144.9v2.5M139.8 143.2l.2 1.2M139.8 143.1v.1M139.9 142.8h.1M139.9 142.8l-.1 .3M139.9 142.6a1.55 1.55 0 0 1 2.5-.7 1.55 1.55 0 0 1-.4 2.6 1.55 1.55 0 0 1-2.2-1.4M139.9 147.4v.2h-.2M139.9 142.6v.2"/>
<path d="M139.9 146.5l-.2 .1M139.9 146.5l.1 .1M140 144.4v.4M140 144.4l-.3 .1M140 145.1l-.3 .1M140 145.1l-.1 1.4M140 146.6l-.3 .2M140 146.6l-.1 .8M140 141.2a3.3 3.3 0 0 1 2.8 .1M140 141.2l-.1 1.4M140 144.8h-.1l-.2 .2M140 144.8v.3"/>
<path d="M142.8 141.3l.1 .1a2.13 2.13 0 0 1 .8 1.6M142.8 141.3a2.26 2.26 0 0 1 .4 3.1 2.26 2.26 0 0 1-3.2 .4M142.8 141.3a2.25 2.25 0 0 1 .9 1.7M143.7 143h.1M143.7 143h.9M143.9 143a2.55 2.55 0 0 1-3.9 2.1M145.1 142.9a3.7 3.7 0 0 1-5.2 3.6M145.2 143h.1M145.2 143v-.1a3.8 3.8 0 0 1-5.2 3.7M145.4 142.8l-.8 .2M146 142.8a4.6 4.6 0 0 1-6.1 4.6M146.2 140.2l-.1 .1"/>
<path d="M146.2 140.2h1M146.3 141l-.2 .3M146.3 140.2v.8M146.3 141h.9M147.2 140.2v.8M147.4 140.1l-.2 .1M147.4 140.1l-.2 .9M150.1 143h.1M151.8 142.5h1.3M154.6 141.1h.9M155.5 141.1l.2 .7M155.7 140.4l-.2 .7"/>
<path d="M155.7 140.4v1.4M155.7 141.8l-.2 .7M155.7 141.8v.7h-1.1"/>
<circle cx="89" cy="93.7" r=".36"/>
<circle cx="89" cy="93.7" r=".37"/>
<circle cx="99.6" cy="98" r=".91"/>
<circle cx="99.6" cy="90.7" r=".96"/>
<circle cx="99.6" cy="98" r="1.58"/>
<circle cx="107.5" cy="97.9" r=".91"/>
<circle cx="107.6" cy="98" r="1.59"/>
<circle cx="149.6" cy="97.9" r=".91"/>
<circle cx="149.6" cy="98" r="1.59"/>
<circle cx="157.6" cy="90.7" r=".97"/>
<circle cx="157.6" cy="98" r=".91"/>
<circle cx="157.6" cy="98" r="1.58"/>
<circle cx="91.5" cy="115" r=".73"/>
<circle cx="149.5" cy="115" r=".72"/>
</g>
<g font-size="7.1">
<text x="203" y="198.7">A</text>
<text x="263.2" y="198.9">A</text>
</g>
<text font-size="4.9" x="219.8" y="196.7">EML2322L-A-016</text>
<g font-size="4.2">
<text x="38.9" y="96">(20.4)</text>
<text x="224.2" y="154.8">NOTES:</text>
<text x="224.2" y="158.9">1. DIMS IN INCHES</text>
<text x="224.2" y="163.1">2. QTY: 1</text>
<text x="202.4" y="175.1">PLATFORM WITH BOX/HOPPER/BUCKET</text>
</g>
<g font-size="3.5">
<text x="201.2" y="170.7">TITLE:</text>
<text x="216" y="181.4">NAN LIN</text>
<text x="202" y="190.7">SIZE</text>
<text x="210.6" y="190.6">DWG. NO.</text>
<text x="216" y="186.2">NAN LIN</text>
<text x="262.4" y="190.9">REV</text>
<text x="202.9" y="204.6">SCALE: 2:7</text>
<text x="248.1" y="204.6">SHEET 4 OF 5</text>
</g>
<g font-size="3.2">
<text x="152.7" y="185.7">TOLERANCE UNLESS NOTED</text>
<text x="145.5" y="191.5">DIMENSION</text>
<text x="168.1" y="190.5">PLACES IN DIMENSION</text>
<text x="149.4" y="194.6">TYPE</text>
<text x="169.8" y="194.6">0.0</text>
<text x="179.8" y="194.6">0.00</text>
<text x="190.7" y="194.6">0.000</text>
<text x="144.7" y="199.6">LOCATIONAL</text>
<text x="168.7" y="199.4">0.050</text>
<text x="180.2" y="199.4">0.020</text>
<text x="191.3" y="199.5">0.005</text>
<text x="146.5" y="204.6">ANGULAR</text>
<text x="170.4" y="204.2">5</text>
<text x="181.5" y="204.6">2</text>
<text x="193.1" y="204.6">0.5</text>
<text x="44.2" y="210.4">5</text>
<text x="94.6" y="210.3">4</text>
<text x="143.1" y="210.4">3</text>
<text x="193.2" y="210.3">2</text>
<text x="245.4" y="210.6">1</text>
</g>
<text font-size="3" x="14" y="213.3">SOLIDWORKS Educational Product. For Instructional Use Only.</text>
<g font-size="2.3">
<text x="200.8" y="185.7">DESIGNED</text>
<text x="201" y="180.9">DRAWN</text>
</g>
</svg>
